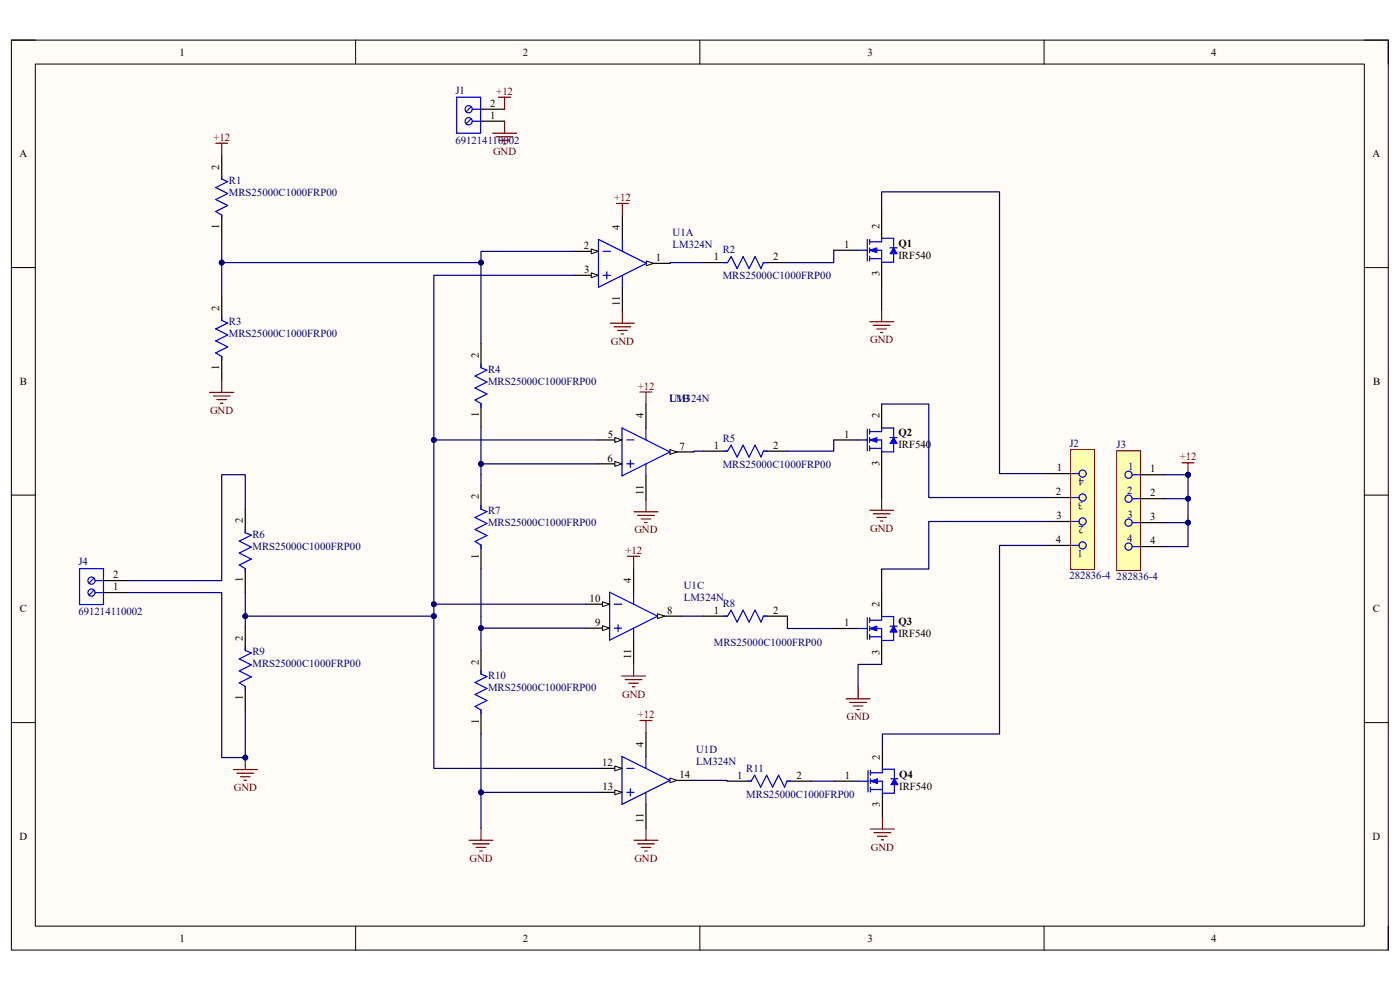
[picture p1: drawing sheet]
<svg xmlns="http://www.w3.org/2000/svg" width="297mm" height="210mm" viewBox="0 0 297 210" stroke-linecap="round" stroke-linejoin="round" font-family="sans-serif">
<path d="M2.4 8.5h292.1v193h-292.1z" fill-rule="evenodd" fill="#fffcf8"/>
<path d="M2.4 8.5h292.1v193h-292.1z" fill="none" stroke="#000" stroke-width=".21"/>
<path d="M7.5 13.6h281.9v182.9h-281.9z" fill-rule="evenodd" fill="#fffcf8"/>
<g fill="none" stroke="#000" stroke-width=".21">
<path d="M2.4 8.5h5.1M7.5 13.6h281.9v182.9h-281.9zM75.4 8.5v5.1M148.5 8.5v5.1M221.5 8.5v5.1M289.4 8.5h5.1v5.1M2.4 56.8h5.1M289.4 56.8h5.1M2.4 105h5.1M289.4 105h5.1M2.4 153.3h5.1M289.4 153.3h5.1"/>
<path d="M75.4 196.5v5M148.5 196.5v5M221.5 196.5v5M294.5 196.5v5"/>
</g>
<path d="M176.9 53.1h5.1M187 45.5v5M187 55.6v5.1" fill="none" stroke="#000" stroke-width=".25"/>
<path d="M182 53.1h2M184 50.8v4.6M184.5 51.3h2.5M184.5 53.1h2.5v2.5M184.5 54.9h2.5M184.5 50.8v1M184.5 52.6v1M184.5 54.4v1" fill="none" stroke="#00f" stroke-width=".25"/>
<path d="M184.5 53.1l1.5-.5v1z" fill="#00f"/>
<path d="M184.5 53.1l1.5-.5v1z" fill="none" stroke="#00f" stroke-width=".21"/>
<path d="M187 51.3v-.8h2.6v2.1M189.6 53.8v1.8h-2.6" fill="none" stroke="#00f" stroke-width=".25"/>
<path d="M189.6 52.6l.7 1.2h-1.5z" fill="#00f"/>
<path d="M189.6 52.6l.7 1.2h-1.5z" fill="none" stroke="#00f" stroke-width=".21"/>
<path d="M188.8 52.6h1.5M182 93.3h2M184 91v4.6M184.5 91.6h2.5M184.5 93.3h2.5v2.6M184.5 95.1h2.5M184.5 91v1.1M184.5 92.8v1M184.5 94.6v1" fill="none" stroke="#00f" stroke-width=".25"/>
<path d="M176.9 93.3h5.1M187 85.7v5.1M187 95.9v5.1" fill="none" stroke="#000" stroke-width=".25"/>
<path d="M184.5 93.3l1.5-.5v1z" fill="#00f"/>
<path d="M184.5 93.3l1.5-.5v1z" fill="none" stroke="#00f" stroke-width=".21"/>
<path d="M187 91.6v-.8h2.6v2M189.6 94.1v1.8h-2.6" fill="none" stroke="#00f" stroke-width=".25"/>
<path d="M189.6 92.8l.7 1.3h-1.5z" fill="#00f"/>
<path d="M189.6 92.8l.7 1.3h-1.5z" fill="none" stroke="#00f" stroke-width=".21"/>
<path d="M188.8 92.8h1.5M182 133.3h2M184 131v4.6M184.5 131.6h2.5M184.5 133.3h2.5v2.6M184.5 135.1h2.5M184.5 131v1.1M184.5 132.8v1M184.5 134.6v1" fill="none" stroke="#00f" stroke-width=".25"/>
<path d="M176.9 133.3h5.1M187 125.7v5.1M187 135.9v5" fill="none" stroke="#000" stroke-width=".25"/>
<path d="M184.5 133.3l1.5-.5v1z" fill="#00f"/>
<path d="M184.5 133.3l1.5-.5v1z" fill="none" stroke="#00f" stroke-width=".21"/>
<path d="M187 131.6v-.8h2.6v2M189.6 134.1v1.8h-2.6" fill="none" stroke="#00f" stroke-width=".25"/>
<path d="M189.6 132.8l.7 1.3h-1.5z" fill="#00f"/>
<path d="M189.6 132.8l.7 1.3h-1.5z" fill="none" stroke="#00f" stroke-width=".21"/>
<path d="M188.8 132.8h1.5M182.1 165.7h2M184.1 163.4v4.6M184.7 163.9h2.5M184.7 165.7h2.5v2.6M184.7 167.5h2.5M184.7 163.4v1M184.7 165.2v1M184.7 167v1" fill="none" stroke="#00f" stroke-width=".25"/>
<path d="M187.2 158.1v5.1M177 165.7h5.1M187.2 168.3v5" fill="none" stroke="#000" stroke-width=".25"/>
<path d="M184.7 165.7l1.5-.5v1z" fill="#00f"/>
<path d="M184.7 165.7l1.5-.5v1z" fill="none" stroke="#00f" stroke-width=".21"/>
<path d="M187.2 163.9v-.7h2.5v2M189.7 166.5v1.8h-2.5" fill="none" stroke="#00f" stroke-width=".25"/>
<path d="M189.7 165.2l.8 1.3h-1.5z" fill="#00f"/>
<path d="M189.7 165.2l.8 1.3h-1.5z" fill="none" stroke="#00f" stroke-width=".21"/>
<path d="M189 165.2h1.5" fill="none" stroke="#00f" stroke-width=".25"/>
<path d="M121.9 53.3h5.1" fill="none" stroke="#000" stroke-width=".25"/>
<path d="M125.4 52.8l1.6 .5-1.6 .5z" fill="#f8fcff"/>
<path d="M125.4 52.8l1.6 .5-1.6 .5z" fill="none" stroke="#000" stroke-width=".21"/>
<path d="M121.9 58.4h5.1" fill="none" stroke="#000" stroke-width=".25"/>
<path d="M125.4 57.9l1.6 .5-1.6 .5z" fill="#f8fcff"/>
<path d="M125.4 57.9l1.6 .5-1.6 .5z" fill="none" stroke="#000" stroke-width=".21"/>
<path d="M137.1 55.9h5.1" fill="none" stroke="#000" stroke-width=".25"/>
<path d="M137.1 55.4l1.5 .5-1.5 .5z" fill="#f8fcff"/>
<path d="M137.1 55.4l1.5 .5-1.5 .5z" fill="none" stroke="#000" stroke-width=".21"/>
<g fill="none" stroke="#00f" stroke-width=".25">
<path d="M47 37.2v.8l1.3 .5-2.5 1.3 2.5 1.3-2.5 1.2 2.5 1.3-2.5 1.3 1.2 .7v.8M127 50.8l10.1 5.1-10.1 5zM128 53.3h1.5M128 58.4h1.5M128.7 57.6v1.6M132 50.8v2.5M132 58.4v2.5M153.6 55.7h.7l.8-1.3 1.3 2.6 1.2-2.6 1.3 2.6 1.3-2.6 1.3 2.6 .5-1.3h.7M47 67.2v.8l1.3 .5-2.5 1.3 2.5 1.3-2.5 1.2 2.5 1.3-2.5 1.3 1.2 .7v.8M102 77.2v.8l1.3 .5-2.5 1.3 2.5 1.3-2.5 1.2 2.5 1.3-2.5 1.3 1.2 .7v.8M153.6 95.7h.7l.8-1.3 1.3 2.6 1.2-2.6 1.3 2.6 1.3-2.6 1.3 2.6 .5-1.3h.7M102 107.2v.8l1.3 .5-2.5 1.3 2.5 1.3-2.5 1.2 2.5 1.3-2.5 1.3 1.2 .7v.8"/>
<path d="M153.6 130.7h.7l.8-1.3 1.3 2.6 1.2-2.6 1.3 2.6 1.3-2.6 1.3 2.6 .5-1.3h.7M102 142.2v.8l1.3 .5-2.5 1.3 2.5 1.3-2.5 1.2 2.5 1.3-2.5 1.3 1.2 .7v.8M158.6 165.7h.7l.8-1.3 1.3 2.6 1.2-2.6 1.3 2.6 1.3-2.6 1.3 2.6 .5-1.3h.7"/>
</g>
<g fill="none" stroke="#000" stroke-width=".25">
<path d="M47 32.9v5.1M47 45.6v5.1M132 45.7v5.1M149.3 55.7h5M162 55.7h5M47 62.9v5.1M47 75.6v5.1M102 72.9v5.1M132 60.9v5.1M102 85.6v5.1M149.3 95.7h5M162 95.7h5"/>
<path d="M102 102.9v5.1M102 115.6v5.1M102 137.9v5.1M149.3 130.7h5M162 130.7h5M102 150.6v5.1M154.3 165.7h5M167 165.7h5"/>
</g>
<g fill="none" stroke="#800000" stroke-width=".25">
<path d="M45.8 30.4h2.5M47 30.4v2.5M130.8 43.2h2.5M132 43.2v2.5M129.5 68.6h5.1M130.3 69.3h3.5M131 70.1h2.1M131.8 70.9h.5M132 66v2.6M184.5 68.3h5.1M185.3 69h3.5M186 69.8h2.1"/>
<path d="M186.8 70.5h.5M187 65.7v2.6M44.5 83.2h5.1M45.3 84h3.5M46 84.8h2.1M46.8 85.5h.5M47 80.7v2.5M184.5 108.2h5.1M185.3 109h3.5M186 109.8h2.1M186.8 110.5h.5M187 105.7v2.5"/>
<path d="M179.5 148.3h5.1M180.3 149h3.5M181 149.8h2.1M181.8 150.5h.5M182 145.7v2.6M99.5 178.3h5.1M100.3 179h3.5M101 179.8h2.1M102 175.7v2.6M184.7 175.9h5M185.4 176.6h3.6M186.2 177.4h2"/>
<path d="M187 178.2h.5M187.2 173.3v2.6M101.8 180.5h.5"/>
</g>
<path d="M47 50.7v12.2M149.3 55.7h-7.1v.2M176.9 53.1v2.6h-9.9M176.9 93.3v2.4h-9.9M167 130.7v2.6h9.9M172 165.7h5" fill="none" stroke="#000080" stroke-width=".25"/>
<circle cx="47" cy="55.7" r=".51" fill="#000080"/>
<circle cx="47" cy="55.7" r=".51" fill="none" stroke="#000080" stroke-width=".21"/>
<path d="M121.9 53.3h-19.9v2.4h-55" fill="none" stroke="#000080" stroke-width=".25"/>
<circle cx="47" cy="55.7" r=".51" fill="#000080"/>
<circle cx="47" cy="55.7" r=".51" fill="none" stroke="#000080" stroke-width=".21"/>
<circle cx="102" cy="55.7" r=".51" fill="#000080"/>
<circle cx="102" cy="55.7" r=".51" fill="none" stroke="#000080" stroke-width=".21"/>
<path d="M102 55.7v17.2" fill="none" stroke="#000080" stroke-width=".25"/>
<circle cx="102" cy="55.7" r=".51" fill="#000080"/>
<circle cx="102" cy="55.7" r=".51" fill="none" stroke="#000080" stroke-width=".21"/>
<path d="M49.5 163.2h5.1M50.3 164h3.5M51 164.8h2.1M51.8 165.5h.5M52 160.7v2.5" fill="none" stroke="#800000" stroke-width=".25"/>
<circle cx="52" cy="160.7" r=".51" fill="#000080"/>
<circle cx="52" cy="160.7" r=".51" fill="none" stroke="#000080" stroke-width=".21"/>
<path d="M22 125.7h5M22 123.2h5" fill="none" stroke="#000" stroke-width=".25"/>
<g fill="none" stroke="#00f" stroke-width=".25">
<path d="M16.9 120.6h5.1v7.6h-5.1zM20 125.2l-1.1 1M20 122.6l-1.1 1.1M20.2 125.7h1.8M20.2 123.2h1.8"/>
<circle cx="19.4" cy="123.2" r=".76"/>
<circle cx="19.4" cy="125.7" r=".76"/>
</g>
<path d="M227.1 95.4h5.1v25.4h-5.1z" fill-rule="evenodd" fill="#ffffb0"/>
<path d="M227.1 95.4h5.1v25.4h-5.1z" fill="none" stroke="#800000" stroke-width=".21"/>
<g fill="none" stroke="#00f" stroke-width=".25">
<path d="M227.1 115.7h1.8M227.1 110.6h1.8M227.1 105.5h1.8M227.1 100.5h1.8"/>
<circle cx="229.7" cy="115.7" r=".76"/>
<circle cx="229.7" cy="105.5" r=".76"/>
<circle cx="229.7" cy="100.5" r=".76"/>
<circle cx="229.7" cy="110.6" r=".76"/>
</g>
<path d="M222 115.7h5.1M222 110.6h5.1M222 105.5h5.1M222 100.5h5.1" fill="none" stroke="#000" stroke-width=".25"/>
<path d="M187 45.5v-4.8h25v59.8h10M187 85.7h10v19.8h25M222 115.7h-10v40h-24.8v2.4M222 110.6h-25v10.1h-10v5" fill="none" stroke="#000080" stroke-width=".25"/>
<path d="M236.9 95.6h5.1v25.4h-5.1z" fill-rule="evenodd" fill="#ffffb0"/>
<path d="M236.9 95.6h5.1v25.4h-5.1z" fill="none" stroke="#800000" stroke-width=".21"/>
<g fill="none" stroke="#00f" stroke-width=".25">
<path d="M240.2 100.7h1.8M240.2 105.8h1.8M240.2 110.9h1.8M240.2 116h1.8"/>
<circle cx="239.4" cy="116" r=".76"/>
<circle cx="239.4" cy="110.9" r=".76"/>
<circle cx="239.4" cy="105.8" r=".76"/>
<circle cx="239.4" cy="100.7" r=".76"/>
</g>
<path d="M242 100.7h5M242 105.8h5M242 110.9h5M242 116h5" fill="none" stroke="#000" stroke-width=".25"/>
<path d="M250.8 98.2h2.5M252 98.2v2.5" fill="none" stroke="#800000" stroke-width=".25"/>
<circle cx="252" cy="100.7" r=".51" fill="#000080"/>
<circle cx="252" cy="100.7" r=".51" fill="none" stroke="#000080" stroke-width=".21"/>
<path d="M247 100.7h5" fill="none" stroke="#000080" stroke-width=".25"/>
<circle cx="252" cy="100.7" r=".51" fill="#000080"/>
<circle cx="252" cy="100.7" r=".51" fill="none" stroke="#000080" stroke-width=".21"/>
<path d="M252 100.7v5.1h-5" fill="none" stroke="#000080" stroke-width=".25"/>
<circle cx="252" cy="105.8" r=".51" fill="#000080"/>
<circle cx="252" cy="105.8" r=".51" fill="none" stroke="#000080" stroke-width=".21"/>
<circle cx="252" cy="100.7" r=".51" fill="#000080"/>
<circle cx="252" cy="100.7" r=".51" fill="none" stroke="#000080" stroke-width=".21"/>
<path d="M126.9 93.3h5.1" fill="none" stroke="#000" stroke-width=".25"/>
<path d="M130.4 92.8l1.6 .5-1.6 .5z" fill="#f8fcff"/>
<path d="M130.4 92.8l1.6 .5-1.6 .5z" fill="none" stroke="#000" stroke-width=".21"/>
<path d="M126.9 98.4h5.1" fill="none" stroke="#000" stroke-width=".25"/>
<path d="M130.4 97.9l1.6 .5-1.6 .5z" fill="#f8fcff"/>
<path d="M130.4 97.9l1.6 .5-1.6 .5z" fill="none" stroke="#000" stroke-width=".21"/>
<path d="M142.1 95.9h5.1" fill="none" stroke="#000" stroke-width=".25"/>
<path d="M142.1 95.4l1.5 .5-1.5 .5z" fill="#f8fcff"/>
<path d="M142.1 95.4l1.5 .5-1.5 .5z" fill="none" stroke="#000" stroke-width=".21"/>
<path d="M132 90.8l10.1 5.1-10.1 5zM133 93.3h1.5M133 98.4h1.5M133.7 97.6v1.6M137 90.8v2.5M137 98.4v2.5" fill="none" stroke="#00f" stroke-width=".25"/>
<path d="M137 85.7v5.1M137 100.9v5.1M124.3 128.2h5" fill="none" stroke="#000" stroke-width=".25"/>
<path d="M127.8 127.7l1.5 .5-1.5 .5z" fill="#f8fcff"/>
<path d="M127.8 127.7l1.5 .5-1.5 .5z" fill="none" stroke="#000" stroke-width=".21"/>
<path d="M124.3 133.2h5" fill="none" stroke="#000" stroke-width=".25"/>
<path d="M127.8 132.7l1.5 .5-1.5 .6z" fill="#f8fcff"/>
<path d="M127.8 132.7l1.5 .5-1.5 .6z" fill="none" stroke="#000" stroke-width=".21"/>
<path d="M139.5 130.7h5.1" fill="none" stroke="#000" stroke-width=".25"/>
<path d="M139.5 130.2l1.5 .5-1.5 .5z" fill="#f8fcff"/>
<path d="M139.5 130.2l1.5 .5-1.5 .5z" fill="none" stroke="#000" stroke-width=".21"/>
<path d="M129.3 125.6l10.2 5.1-10.2 5.1zM130.4 128.2h1.5M130.4 133.2h1.5M131.1 132.5v1.5M134.4 125.6v2.6M134.4 133.2v2.6" fill="none" stroke="#00f" stroke-width=".25"/>
<path d="M134.4 120.5v5.1M134.4 135.8v5.1M126.9 168.1h5.1" fill="none" stroke="#000" stroke-width=".25"/>
<path d="M130.4 167.6l1.6 .5-1.6 .5z" fill="#f8fcff"/>
<path d="M130.4 167.6l1.6 .5-1.6 .5z" fill="none" stroke="#000" stroke-width=".21"/>
<path d="M126.9 163h5.1" fill="none" stroke="#000" stroke-width=".25"/>
<path d="M130.4 162.5l1.6 .5-1.6 .5z" fill="#f8fcff"/>
<path d="M130.4 162.5l1.6 .5-1.6 .5z" fill="none" stroke="#000" stroke-width=".21"/>
<path d="M142.1 165.5h5.1" fill="none" stroke="#000" stroke-width=".25"/>
<path d="M142.1 165l1.5 .5-1.5 .6z" fill="#f8fcff"/>
<path d="M142.1 165l1.5 .5-1.5 .6z" fill="none" stroke="#000" stroke-width=".21"/>
<g fill="none" stroke="#00f" stroke-width=".25">
<path d="M96.9 20.6h5.1v7.6h-5.1zM100 25.2l-1.1 1M100 22.6l-1.1 1.1M100.2 25.7h1.8M100.2 23.2h1.8M132 160.5l10.1 5-10.1 5.1zM133 163h1.5M133 168.1h1.5M133.7 167.3v1.6M137 160.5v2.5M137 168.1v2.5"/>
<circle cx="99.4" cy="25.7" r=".76"/>
<circle cx="99.4" cy="23.2" r=".76"/>
</g>
<path d="M102 25.7h5M102 23.2h5M137 155.4v5.1M137 170.6v5.1" fill="none" stroke="#000" stroke-width=".25"/>
<path d="M149.3 95.7h-2.1v.2M252 110.9v5.1h-5M144.6 130.7h4.7M147.2 165.5h7.1v.2" fill="none" stroke="#000080" stroke-width=".25"/>
<g fill="none" stroke="#800000" stroke-width=".25">
<path d="M104.5 28.2h5.1M105.3 29h3.5M105.8 20.6h2.5M106 29.8h2.1M106.8 30.5h.5M107 20.6v2.6M107 25.7v2.5M135.8 83.2h2.5M137 83.2v2.5M133.1 118h2.6M134.4 118v2.5M134.5 108.6h5.1"/>
<path d="M135.3 109.3h3.5M136 110.1h2.1M136.8 110.9h.5M137 106v2.6M131.9 143.4h5.1M132.6 144.2h3.6M133.4 144.9h2M134.2 145.7h.5M134.4 140.9v2.5M135.8 152.8h2.5M137 152.8v2.6M134.5 178.3h5.1"/>
<path d="M135.3 179h3.5M136 179.8h2.1M137 175.7v2.6M136.8 180.5h.5"/>
</g>
<circle cx="252" cy="110.9" r=".51" fill="#000080"/>
<circle cx="252" cy="110.9" r=".51" fill="none" stroke="#000080" stroke-width=".21"/>
<path d="M252 105.8v5.1h-5" fill="none" stroke="#000080" stroke-width=".25"/>
<circle cx="252" cy="105.8" r=".51" fill="#000080"/>
<circle cx="252" cy="105.8" r=".51" fill="none" stroke="#000080" stroke-width=".21"/>
<circle cx="252" cy="110.9" r=".51" fill="#000080"/>
<circle cx="252" cy="110.9" r=".51" fill="none" stroke="#000080" stroke-width=".21"/>
<path d="M187 60.7v5M52 107.9v-7.2h-5v22.5h-20M187 101v4.7M27 125.7h20v35h5v-10M187 140.9h-5v4.8" fill="none" stroke="#000080" stroke-width=".25"/>
<path d="M52 107.9v5.1M52 120.6v5.1M52 132.9v5.1M52 145.6v5.1" fill="none" stroke="#000" stroke-width=".25"/>
<path d="M52 112.2v.8l1.3 .5-2.5 1.3 2.5 1.3-2.5 1.2 2.5 1.3-2.5 1.3 1.2 .7v.8M52 137.2v.8l1.3 .5-2.5 1.3 2.5 1.3-2.5 1.2 2.5 1.3-2.5 1.3 1.2 .7v.8" fill="none" stroke="#00f" stroke-width=".25"/>
<circle cx="52" cy="160.7" r=".51" fill="#000080"/>
<circle cx="52" cy="160.7" r=".51" fill="none" stroke="#000080" stroke-width=".21"/>
<path d="M121.9 58.4h-29.9v34.9" fill="none" stroke="#000080" stroke-width=".25"/>
<circle cx="92" cy="93.3" r=".51" fill="#000080"/>
<circle cx="92" cy="93.3" r=".51" fill="none" stroke="#000080" stroke-width=".21"/>
<path d="M126.9 93.3h-34.9v34.9h32.3" fill="none" stroke="#000080" stroke-width=".25"/>
<circle cx="92" cy="128.2" r=".51" fill="#000080"/>
<circle cx="92" cy="128.2" r=".51" fill="none" stroke="#000080" stroke-width=".21"/>
<circle cx="92" cy="93.3" r=".51" fill="#000080"/>
<circle cx="92" cy="93.3" r=".51" fill="none" stroke="#000080" stroke-width=".21"/>
<path d="M92 130.7v32.3h34.9" fill="none" stroke="#000080" stroke-width=".25"/>
<circle cx="92" cy="130.7" r=".51" fill="#000080"/>
<circle cx="92" cy="130.7" r=".51" fill="none" stroke="#000080" stroke-width=".21"/>
<path d="M92 128.2v2.5h-40v2.2" fill="none" stroke="#000080" stroke-width=".25"/>
<circle cx="92" cy="128.2" r=".51" fill="#000080"/>
<circle cx="92" cy="128.2" r=".51" fill="none" stroke="#000080" stroke-width=".21"/>
<circle cx="92" cy="130.7" r=".51" fill="#000080"/>
<circle cx="92" cy="130.7" r=".51" fill="none" stroke="#000080" stroke-width=".21"/>
<circle cx="52" cy="130.7" r=".51" fill="#000080"/>
<circle cx="52" cy="130.7" r=".51" fill="none" stroke="#000080" stroke-width=".21"/>
<path d="M52 125.7v5" fill="none" stroke="#000080" stroke-width=".25"/>
<circle cx="52" cy="130.7" r=".51" fill="#000080"/>
<circle cx="52" cy="130.7" r=".51" fill="none" stroke="#000080" stroke-width=".21"/>
<path d="M102 155.7v12.4h24.9" fill="none" stroke="#000080" stroke-width=".25"/>
<circle cx="102" cy="168.1" r=".51" fill="#000080"/>
<circle cx="102" cy="168.1" r=".51" fill="none" stroke="#000080" stroke-width=".21"/>
<path d="M102 133.2v4.7" fill="none" stroke="#000080" stroke-width=".25"/>
<circle cx="102" cy="133.2" r=".51" fill="#000080"/>
<circle cx="102" cy="133.2" r=".51" fill="none" stroke="#000080" stroke-width=".21"/>
<path d="M102 120.7v12.5h22.3" fill="none" stroke="#000080" stroke-width=".25"/>
<circle cx="102" cy="133.2" r=".51" fill="#000080"/>
<circle cx="102" cy="133.2" r=".51" fill="none" stroke="#000080" stroke-width=".21"/>
<path d="M102 90.7v7.7M102 100.7v2.2" fill="none" stroke="#000080" stroke-width=".25"/>
<circle cx="102" cy="98.4" r=".51" fill="#000080"/>
<circle cx="102" cy="98.4" r=".51" fill="none" stroke="#000080" stroke-width=".21"/>
<path d="M126.9 98.4h-24.9v2.3" fill="none" stroke="#000080" stroke-width=".25"/>
<circle cx="102" cy="98.4" r=".51" fill="#000080"/>
<circle cx="102" cy="98.4" r=".51" fill="none" stroke="#000080" stroke-width=".21"/>
<path d="M102 168.1v7.6" fill="none" stroke="#000080" stroke-width=".25"/>
<circle cx="102" cy="168.1" r=".51" fill="#000080"/>
<circle cx="102" cy="168.1" r=".51" fill="none" stroke="#000080" stroke-width=".21"/>
<g font-size="2.3">
<text x="38.1" y="11.8">1</text>
<text x="110.9" y="11.8">2</text>
<text x="184" y="11.8">3</text>
<text x="256.9" y="11.8">4</text>
<text x="104" y="22.7">2</text>
<text x="104" y="25.2">1</text>
<text x="4.1" y="33.4">A</text>
<text x="46.5" y="36" transform="rotate(-90 46.5 36)">2</text>
<text x="291.2" y="33.4">A</text>
<text x="46.5" y="48.5" transform="rotate(-90 46.5 48.5)">1</text>
<text x="123.9" y="52.8">2</text>
<text x="131.5" y="48.8" transform="rotate(-90 131.5 48.8)">4</text>
<text x="179.1" y="52.6">1</text>
<text x="186.6" y="48.5" transform="rotate(-90 186.6 48.5)">2</text>
<text x="190.6" y="52.3">Q1</text>
<text x="124" y="57.9">3</text>
<text x="139.1" y="55.4">1</text>
<text x="151.4" y="55.2">1</text>
<text x="164" y="55.2">2</text>
<text x="186.6" y="58.6" transform="rotate(-90 186.6 58.6)">3</text>
<text x="190.6" y="54.9">IRF540</text>
<text x="46.5" y="66" transform="rotate(-90 46.5 66)">2</text>
<text x="131.5" y="65" transform="rotate(-90 131.5 65)">11</text>
<text x="101.6" y="76" transform="rotate(-90 101.6 76)">2</text>
<text x="4.2" y="81.7">B</text>
<text x="46.5" y="78.5" transform="rotate(-90 46.5 78.5)">1</text>
<text x="291.3" y="81.7">B</text>
<text x="101.6" y="88.5" transform="rotate(-90 101.6 88.5)">1</text>
<text x="136.5" y="88.8" transform="rotate(-90 136.5 88.8)">4</text>
<text x="186.6" y="88.8" transform="rotate(-90 186.6 88.8)">2</text>
<text x="128.9" y="92.8">5</text>
<text x="144.1" y="95.4">7</text>
<text x="151.4" y="95.2">1</text>
<text x="164" y="95.2">2</text>
<text x="179.1" y="92.8">1</text>
<text x="190.6" y="92.6">Q2</text>
<text x="190.6" y="95.1">IRF540</text>
<text x="128.9" y="97.9">6</text>
<text x="186.6" y="98.8" transform="rotate(-90 186.6 98.8)">3</text>
<text x="224.2" y="100">1</text>
<text x="244" y="100.2">1</text>
<text x="101.6" y="106" transform="rotate(-90 101.6 106)">2</text>
<text x="136.5" y="105" transform="rotate(-90 136.5 105)">11</text>
<text x="224" y="105.1">2</text>
<text x="244" y="105.3">2</text>
<text x="51.5" y="111" transform="rotate(-90 51.5 111)">2</text>
<text x="224.1" y="110.2">3</text>
<text x="244" y="110.4">3</text>
<text x="101.6" y="118.5" transform="rotate(-90 101.6 118.5)">1</text>
<text x="224" y="115.2">4</text>
<text x="244" y="115.4">4</text>
<text x="24" y="125.2">1</text>
<text x="24" y="122.7">2</text>
<text x="51.5" y="123.5" transform="rotate(-90 51.5 123.5)">1</text>
<text x="133.9" y="123.6" transform="rotate(-90 133.9 123.6)">4</text>
<text x="4.2" y="129.9">C</text>
<text x="125.1" y="127.7">10</text>
<text x="141.5" y="130.2">8</text>
<text x="151.4" y="130.2">1</text>
<text x="164" y="130.2">2</text>
<text x="186.6" y="128.7" transform="rotate(-90 186.6 128.7)">2</text>
<text x="291.3" y="129.9">C</text>
<text x="51.5" y="136" transform="rotate(-90 51.5 136)">2</text>
<text x="126.2" y="132.8">9</text>
<text x="179.1" y="132.8">1</text>
<text x="190.6" y="132.6">Q3</text>
<text x="190.6" y="135.1">IRF540</text>
<text x="101.6" y="141" transform="rotate(-90 101.6 141)">2</text>
<text x="133.9" y="139.8" transform="rotate(-90 133.9 139.8)">11</text>
<text x="186.6" y="138.9" transform="rotate(-90 186.6 138.9)">3</text>
<text x="51.5" y="148.5" transform="rotate(-90 51.5 148.5)">1</text>
<text x="101.6" y="153.5" transform="rotate(-90 101.6 153.5)">1</text>
<text x="136.5" y="158.5" transform="rotate(-90 136.5 158.5)">4</text>
<text x="186.7" y="161.1" transform="rotate(-90 186.7 161.1)">2</text>
<text x="127.7" y="162.5">12</text>
<text x="127.8" y="167.6">13</text>
<text x="144.1" y="165.1">14</text>
<text x="156.4" y="165.2">1</text>
<text x="169" y="165.2">2</text>
<text x="179.2" y="165.2">1</text>
<text x="190.8" y="165">Q4</text>
<text x="190.8" y="167.5">IRF540</text>
<text x="186.7" y="171.2" transform="rotate(-90 186.7 171.2)">3</text>
<text x="4.1" y="178.2">D</text>
<text x="136.5" y="174.7" transform="rotate(-90 136.5 174.7)">11</text>
<text x="291.2" y="178.2">D</text>
<text x="38.1" y="199.8">1</text>
<text x="110.9" y="199.8">2</text>
<text x="184" y="199.8">3</text>
<text x="256.9" y="199.8">4</text>
</g>
<g font-size="2.3" fill="#000080">
<text x="96.6" y="19.9">J1</text>
<text x="96.6" y="30.6">691214110002</text>
<text x="48.6" y="39">R1</text>
<text x="48.6" y="41.6">MRS25000C1000FRP00</text>
<text x="142.7" y="50">U1A</text>
<text x="142.7" y="52.6">LM324N</text>
<text x="153.3" y="53.7">R2</text>
<text x="153.3" y="59.3">MRS25000C1000FRP00</text>
<text x="48.6" y="69">R3</text>
<text x="48.6" y="71.6">MRS25000C1000FRP00</text>
<text x="103.5" y="79">R4</text>
<text x="103.5" y="81.6">MRS25000C1000FRP00</text>
<text x="142" y="85.2">U1B</text>
<text x="142" y="85.2">LM324N</text>
<text x="153.3" y="93.7">R5</text>
<text x="226.9" y="94.9">J2</text>
<text x="236.9" y="95.1">J3</text>
<text x="153.3" y="99.3">MRS25000C1000FRP00</text>
<text x="230" y="101.5" transform="rotate(-180 230 101.5)">4</text>
<text x="239.3" y="99.7">1</text>
<text x="229.8" y="106.6" transform="rotate(-180 229.8 106.6)">3</text>
<text x="239.1" y="104.8">2</text>
<text x="103.5" y="109.1">R7</text>
<text x="103.5" y="111.6">MRS25000C1000FRP00</text>
<text x="230" y="111.6" transform="rotate(-180 230 111.6)">2</text>
<text x="239.2" y="109.9">3</text>
<text x="16.6" y="119.9">J4</text>
<text x="53.6" y="114">R6</text>
<text x="53.6" y="116.6">MRS25000C1000FRP00</text>
<text x="229.7" y="116.7" transform="rotate(-180 229.7 116.7)">1</text>
<text x="239.1" y="114.9">4</text>
<text x="145.1" y="124.9">U1C</text>
<text x="226.9" y="122.9">282836-4</text>
<text x="236.9" y="123.1">282836-4</text>
<text x="16.6" y="130.6">691214110002</text>
<text x="145.1" y="127.4">LM324N</text>
<text x="153.3" y="128.7">R8</text>
<text x="151.4" y="137.1">MRS25000C1000FRP00</text>
<text x="53.6" y="139">R9</text>
<text x="53.6" y="141.6">MRS25000C1000FRP00</text>
<text x="103.5" y="144.1">R10</text>
<text x="103.5" y="146.6">MRS25000C1000FRP00</text>
<text x="147.7" y="159.7">U1D</text>
<text x="147.7" y="162.3">LM324N</text>
<text x="158.3" y="163.7">R11</text>
<text x="158.3" y="169.3">MRS25000C1000FRP00</text>
</g>
<g font-size="2.3" fill="#800000">
<text x="105.3" y="20.2">+12</text>
<text x="45.3" y="29.9">+12</text>
<text x="104.6" y="32.9">GND</text>
<text x="130.3" y="42.7">+12</text>
<text x="129.6" y="73.2">GND</text>
<text x="184.6" y="72.9">GND</text>
<text x="135.3" y="82.7">+12</text>
<text x="44.6" y="87.8">GND</text>
<text x="250.3" y="97.7">+12</text>
<text x="134.6" y="113.2">GND</text>
<text x="184.6" y="112.8">GND</text>
<text x="132.7" y="117.5">+12</text>
<text x="132" y="148">GND</text>
<text x="135.3" y="152.4">+12</text>
<text x="179.6" y="152.8">GND</text>
<text x="49.6" y="167.9">GND</text>
<text x="99.6" y="182.8">GND</text>
<text x="134.6" y="182.8">GND</text>
<text x="184.7" y="180.5">GND</text>
</g>
</svg>
